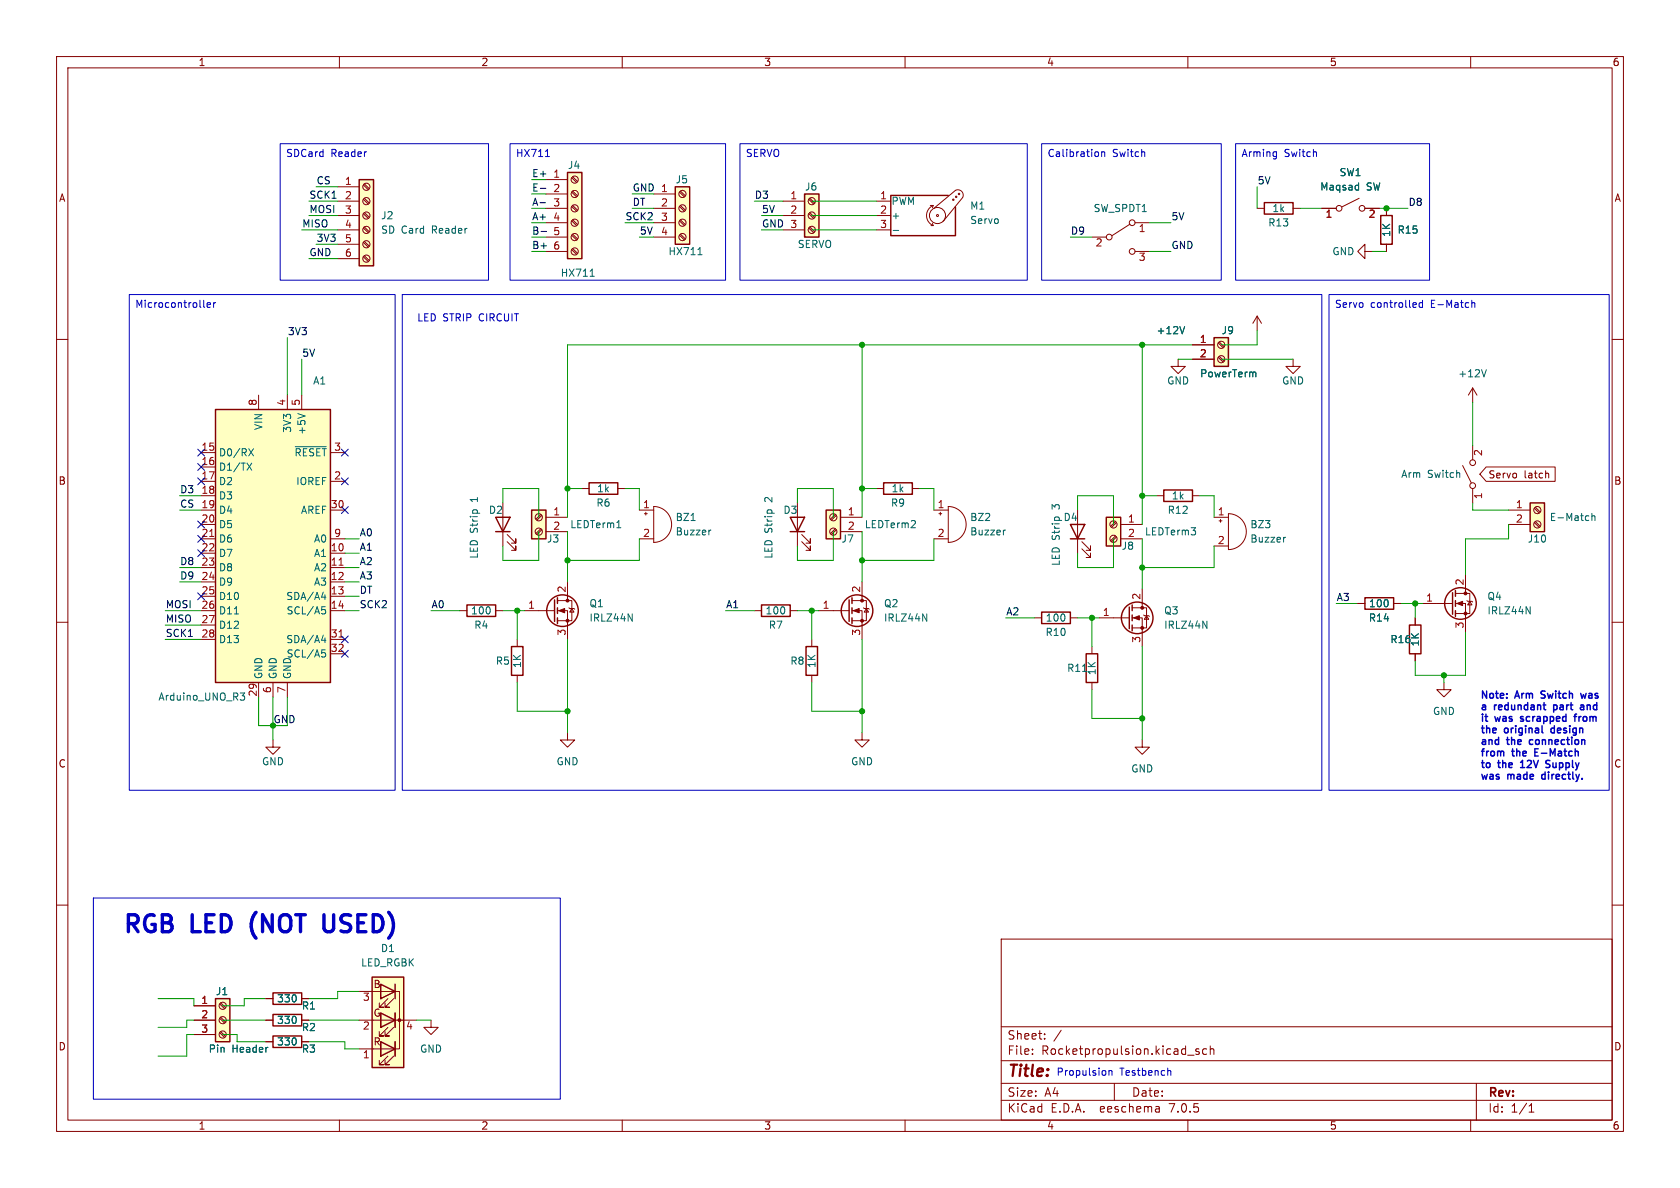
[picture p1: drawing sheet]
<svg xmlns="http://www.w3.org/2000/svg" width="297mm" height="210mm" viewBox="0 0 297 210" stroke-linecap="round" stroke-linejoin="round" font-family="sans-serif">
<g fill="none" stroke="#840000" stroke-width=".18">
<path d="M10 10h277v190h-277zM12 12h273v186h-273zM60 10v2M110 10v2M160 10v2M210 10v2M260 10v2M59.7 33h3.8M59.7 35.6h3.8M59.7 38.1h3.8M64.2 37.8l.9 .8M64.2 35.2l.9 .9"/>
<path d="M64.2 32.7l.9 .8M64.4 37.6l.9 .8M64.4 35.1l.9 .8M64.4 32.5l.9 .9M96.5 39.4h3.8M96.5 34.3h3.8M96.5 36.8h3.8M96.5 31.8h3.8M101.1 39l.8 .9M101.1 36.5l.8 .8M101.1 34l.8 .8M101.1 31.4l.8 .9"/>
<path d="M101.2 38.9l.9 .8M101.2 36.3l.9 .9M101.2 33.8l.9 .8M101.2 31.2l.9 .9M115.6 39.4h3.8M115.6 34.3h3.8M115.6 36.8h3.8M120.1 39l.9 .9M120.1 36.5l.9 .8M120.1 34l.9 .8M120.3 38.9l.9 .8M120.3 36.3l.9 .9"/>
<path d="M120.3 33.8l.9 .8M138.4 35.6h3.8M138.4 38.1h3.8M143 37.8l.8 .8M143 35.2l.8 .9M143.2 37.6l.8 .8M143.2 35.1l.8 .8M154.9 35.6h2.6M154.9 38.1h2.6M164.5 36.3h.5M164.6 39.9h.4M164.8 39.5l.2 .4"/>
<path d="M165 36.3a1.93 1.93 0 0 0-1.2 1.8 1.93 1.93 0 0 0 1.2 1.8M165 36.3l-.2 .4M165.1 36.8l3.8-3.1a.94 .94 0 0 1 1.1 .1 .94 .94 0 0 1 .2 1.1l-3.4 4.2M199.8 39.6l-3.2 2.1M200.7 39.4h2.5M222.2 36.8h1.3M228.6 36.8h1.3M233.7 36.8h2.5M240.3 35.1l-3.1 1.5M241.3 36.8h2.5M245.1 36.8v1.3M10 60h2"/>
<path d="M59.7 40.6h3.8M59.7 43.2h3.8M59.7 45.7h3.8M64.2 45.4l.9 .8M64.2 42.8l.9 .9M64.2 40.3l.9 .8M64.4 45.2l.9 .9M64.4 42.7l.9 .8M64.4 40.1l.9 .9M96.5 41.9h3.8M96.5 44.5h3.8M101.1 44.1l.8 .9"/>
<path d="M101.1 41.6l.8 .8M101.2 43.9l.9 .9M101.2 41.4l.9 .8M115.6 41.9h3.8M120.1 41.6l.9 .8M120.3 41.4l.9 .8M138.4 40.6h3.8M143 40.3l.8 .8M143.2 40.1l.8 .9M154.9 40.6h2.6M193 41.9h2.6M200.7 44.5h2.5"/>
<path d="M222.2 55.9l-.7 1.3M222.2 55.9v2.5M222.2 55.9l.8 1.3M241.3 44.5v-1.3l-1.3 1.3 1.3 1.2v-1.2h1.3M245.1 43.2v1.3M285 60h2M45.7 69.9v2.5M50.8 69.9v2.5M53.3 69.9v2.5M208.3 63.5v1.3h1.2l-1.2 1.2-1.3-1.2h1.3M210.8 61h3.8M210.8 63.5h3.8"/>
<path d="M215.4 63.2l.8 .8M215.4 60.6l.8 .9M215.5 63l.9 .8M215.5 60.5l.9 .8M228.6 63.5v1.3h1.3l-1.3 1.2-1.3-1.2h1.3M260.3 68.6v2.5M260.3 78.7v2.6M260.3 68.6l-.7 1.3M260.3 68.6l.8 1.3M35.6 87.6h2.5M35.6 90.2h2.5M35.6 92.7h2.5"/>
<path d="M35.6 95.3h2.5M35.6 97.8h2.5M35.6 80h2.5M35.6 82.6h2.5M35.6 85.1h2.5M58.4 90.2h2.6M58.4 95.3h2.6M58.4 97.8h2.6M58.4 80h2.6M58.4 85.1h2.6M88.9 88.9v7.6M89.7 95.8l1.5 1.5v-.8v.8h-.8"/>
<path d="M89.7 94.5l1.5 1.5v-.7v.7h-.8M95.6 93.5l-.9 .8M95.6 90.9l-.9 .9M95.8 93.6l-.9 .9M95.8 91.1l-.9 .8M96.5 91.4h3.8M96.5 94h3.8M102.9 86.4h1.2M109.2 86.4h1.3M113 90.2h2.6M113 95.3h2.6M113.9 90.8h.5"/>
<path d="M114.2 90.6v.5M115.6 89.5a3.2 3.2 0 0 1 3.1 3.2 3.2 3.2 0 0 1-3.1 3.2zM141 88.9v7.6M141.7 95.8l1.6 1.5v-.8v.8h-.8M141.7 94.5l1.6 1.5v-.7v.7h-.8M147.7 93.5l-.9 .8M147.7 90.9l-.9 .9M147.9 93.6l-.9 .9M147.9 91.1l-.9 .8M148.6 91.4h3.8M148.6 94h3.8M154.9 86.4h1.3"/>
<path d="M161.3 86.4h1.3M165.1 90.2h2.5M165.1 95.3h2.5M166 90.8h.5M166.2 90.6v.5M167.6 89.5a3.2 3.2 0 0 1 3.2 3.2 3.2 3.2 0 0 1-3.2 3.2zM190.5 90.2v7.6M191.3 97l1.5 1.6v-.8v.8h-.8M191.3 95.8l1.5 1.5v-.8v.8h-.8M197.2 94.7l-.9 .9M197.2 92.2l-.9 .8M197.4 94.9l-.9 .9"/>
<path d="M197.4 92.4l-.9 .8M198.1 92.7h3.8M198.1 95.3h3.8M204.5 87.6h1.2M210.8 87.6h1.3M214.6 91.4h2.6M214.6 96.5h2.6M215.5 92.1h.5M215.8 91.8v.5M217.2 90.8a3.2 3.2 0 0 1 3.1 3.2 3.2 3.2 0 0 1-3.1 3.2zM258.6 82.3l1.5 3M260.3 86.4v2.5"/>
<path d="M262.7 82.5h12.2v2.6h-12.2l-1.1-1.3zM266.7 90.2h3.8M266.7 92.7h3.8M271.2 92.4l.9 .8M271.2 89.8l.9 .9M271.4 92.2l.9 .8M271.4 89.7l.9 .8M273.4 83.6l.4 .2v.7M10 110h2M35.6 108h2.5M35.6 100.3h2.5M35.6 102.9h2.5"/>
<path d="M35.6 105.4h2.5M35.6 110.5h2.5M35.6 113h2.5M58.4 108h2.6M58.4 100.3h2.6M58.4 102.9h2.6M58.4 105.4h2.6M58.4 113h2.6M58.4 115.6h2.6M81.3 108h1.2M87.6 108h1.3M91.4 113v1.3"/>
<path d="M91.4 119.4v1.3M92.7 108h5.3M98.6 108h1.7v5M98.6 106.2h2.5v3.5h-2.5M100.3 102.9v3.3M100.6 107.4l.1 .2h.8l.1 .1M101.1 107.6l.4 .6h-.8zM133.3 108h1.3M139.7 108h1.3M143.5 113v1.3M143.5 119.4v1.3M144.8 108h5.3"/>
<path d="M150.6 108h1.8v5M150.6 106.2h2.6v3.5h-2.6M152.4 102.9v3.3M152.7 107.4l.1 .2h.7l.2 .1M153.2 107.6l.3 .6h-.7zM182.9 109.2h1.2M189.2 109.2h1.3M193 114.3v1.3M194.3 109.2h5.3M200.2 109.2h1.7v5.1M200.2 107.4h2.5v3.6h-2.5M201.9 104.1v3.3"/>
<path d="M202.2 108.7l.1 .1h.8l.1 .2M202.7 108.8l.4 .7h-.8zM240 106.7h1.3M246.4 106.7h1.2M250.2 109.2v1.3M250.2 115.6v1.2M251.5 106.7h5.3M257.3 106.7h1.8v5.1M257.3 104.9h2.5v3.6h-2.5M259.1 101.6v3.3M259.3 106.2l.2 .1h.7l.1 .1M259.8 106.3l.4 .6h-.7z"/>
<path d="M285 110h2M45.7 120.7v2.5M48.3 130.8v1.3h1.2l-1.2 1.3-1.3-1.3h1.3M48.3 120.7v2.5M50.8 120.7v2.5M100.3 129.5v1.3h1.3l-1.3 1.3-1.2-1.3h1.2M152.4 129.5v1.3h1.3l-1.3 1.3-1.3-1.3h1.3M193 120.7v1.2M201.9 130.8v1.3h1.3l-1.3 1.3-1.2-1.3h1.2M255.3 120.7v1.2h1.2l-1.2 1.3-1.3-1.3h1.3M10 160h2M285 160h2"/>
<path d="M34.3 177.8h3.8M38.8 177.5l.9 .8M39 179.8l.9 .9M39 177.3l.9 .8M47 176.5h1.3M53.3 176.5h1.3M63.5 175.3h2.5M67.3 179.1v2.5zM67.3 175.3h2.5M68.6 176.5l-1.5 1.6h.7h-.7v-.8M69.6 175.3h1v10.1h-3.3M69.6 176.5l-1.5 1.6h.7h-.7v-.8"/>
<path d="M69.8 179.1v2.5M177 166h108v32h-108zM34.3 180.3h3.8M34.3 182.9h3.8M38.8 182.5l.9 .9M38.8 180l.9 .8M39 182.4l.9 .8M47 180.3h1.3M47 184.2h1.3M53.3 180.3h1.3M53.3 184.2h1.3M60 198v2"/>
<path d="M63.5 185.4h2.5M63.5 180.3h2.5M67.3 181.6h.1M67.3 184.2v2.5zM67.3 186.7h.1M67.3 180.3h6.4M68.6 181.6l-1.5 1.5h.7h-.7v-.7M68.6 186.7l-1.5 1.5h.7h-.7v-.7M69.6 181.6l-1.5 1.5h.7h-.7v-.7M69.6 186.7l-1.5 1.5h.7h-.7v-.7M69.8 184.2v2.5M76.2 180.3v1.3h1.3l-1.3 1.3-1.3-1.3h1.3"/>
<path d="M110 198v2M160 198v2M177 194.5h108M177 191.5h108M177 187.5h108M177 181.5h108M182.5 186.3v.1M182.5 185.5v.1M184.7 183.6v.1M184.7 182.8v.1M187.6 182.1l-1.3 2M197 191.5v3"/>
<path d="M204.5 195.6l.4 .1 .1 .9M205 196.5l-.5 .1M205 196h-.5M210 186.5h1.1M210 198v2M212 185.5l-.4-.1-.2 .2 .1 .2 .5 .2v.3h-.6M213.3 185.5l-.4-.1-.3 .3v.4l.1 .2h.6M214 185.5l.2-.1 .3 .1 .1 .9M214 184.9v1.5M260 198v2M261 191.5v6.5M270.3 196.6h.9"/>
<path d="M270.3 195.5l.4-.4v1.5"/>
<circle cx="64.8" cy="38.1" r=".63"/>
<circle cx="64.8" cy="33" r=".63"/>
<circle cx="64.8" cy="35.6" r=".63"/>
<circle cx="101.6" cy="34.3" r=".63"/>
<circle cx="101.6" cy="31.7" r=".63"/>
<circle cx="101.6" cy="36.8" r=".63"/>
<circle cx="101.6" cy="39.4" r=".63"/>
<circle cx="120.6" cy="36.8" r=".63"/>
<circle cx="120.6" cy="34.3" r=".63"/>
<circle cx="120.6" cy="39.4" r=".63"/>
<circle cx="143.5" cy="38.1" r=".63"/>
<circle cx="143.5" cy="35.6" r=".63"/>
<circle cx="165.7" cy="38.1" r=".18"/>
<circle cx="165.7" cy="38.1" r="1.42"/>
<circle cx="168.5" cy="35.3" r=".13"/>
<circle cx="169" cy="34.8" r=".13"/>
<circle cx="169.5" cy="34.3" r=".13"/>
<circle cx="200.2" cy="39.4" r=".51"/>
<circle cx="236.7" cy="36.8" r=".51"/>
<circle cx="240.8" cy="36.8" r=".51"/>
<circle cx="64.8" cy="43.2" r=".63"/>
<circle cx="64.8" cy="45.7" r=".63"/>
<circle cx="64.8" cy="40.6" r=".63"/>
<circle cx="101.6" cy="41.9" r=".63"/>
<circle cx="101.6" cy="44.4" r=".63"/>
<circle cx="120.6" cy="41.9" r=".63"/>
<circle cx="143.5" cy="40.6" r=".63"/>
<circle cx="196.1" cy="41.9" r=".51"/>
<circle cx="200.2" cy="44.5" r=".51"/>
<circle cx="215.9" cy="63.5" r=".63"/>
<circle cx="215.9" cy="61" r=".63"/>
<circle cx="95.2" cy="94" r=".63"/>
<circle cx="95.2" cy="91.4" r=".63"/>
<circle cx="147.3" cy="91.4" r=".63"/>
<circle cx="147.3" cy="94" r=".63"/>
<circle cx="196.8" cy="95.2" r=".63"/>
<circle cx="196.8" cy="92.7" r=".63"/>
<circle cx="260.3" cy="85.9" r=".51"/>
<circle cx="260.3" cy="81.8" r=".51"/>
<circle cx="271.8" cy="90.2" r=".63"/>
<circle cx="271.8" cy="92.7" r=".63"/>
<circle cx="39.4" cy="177.8" r=".63"/>
<circle cx="39.4" cy="180.3" r=".63"/>
<circle cx="39.4" cy="182.9" r=".63"/>
</g>
<g fill="none" stroke="#840000" stroke-width=".25">
<path d="M63.5 31.8h2.5v15.2h-2.5zM100.3 30.5h2.6v15.2h-2.6zM119.4 33h2.5v10.2h-2.5zM142.2 34.3h2.6v7.6h-2.6zM167.6 34.5h-10.1v7.2h11.4v-5.1M223.5 35.8h5.1v2h-5.1zM244.1 38.1h2v5.1h-2zM214.6 59.7h2.6v5.1h-2.6zM38.1 72.4h20.3v48.3h-20.3zM87.6 91.4h2.6l-1.3 2.6zM87.6 94h2.6M94 90.2h2.5v5.1h-2.5z"/>
<path d="M104.1 85.3h5.1v2.1h-5.1zM139.7 91.4h2.5l-1.2 2.6zM139.7 94h2.5M146 90.2h2.6v5.1h-2.6zM156.2 85.3h5.1v2.1h-5.1zM189.2 92.7h2.6l-1.3 2.6zM189.2 95.3h2.6M195.6 91.4h2.5v5.1h-2.5zM205.7 86.6h5.1v2h-5.1zM270.5 88.9h2.5v5.1h-2.5zM82.5 106.9h5.1v2.1h-5.1zM90.4 114.3h2.1v5.1h-2.1z"/>
<path d="M98 106v3.9M98.6 105.7v1M98.6 107.4v1.1M98.6 109.2v1M134.6 106.9h5.1v2.1h-5.1zM142.5 114.3h2v5.1h-2zM150.1 106v3.9M150.6 105.7v1M150.6 107.4v1.1M150.6 109.2v1M184.1 108.2h5.1v2h-5.1zM192 115.6h2.1v5.1h-2.1z"/>
<path d="M199.6 107.3v3.8M200.2 106.9v1.1M200.2 108.7v1M200.2 110.5v1M241.3 105.7h5.1v2h-5.1zM249.2 110.5h2v5.1h-2zM256.8 104.8v3.8M257.3 104.4v1M257.3 106.2v1M257.3 108v1M38.1 176.5h2.5v7.7h-2.5zM48.3 175.5h5v2h-5z"/>
<path d="M48.3 179.3h5v2.1h-5zM65.8 172.7h5.6v16h-5.6zM67.3 174l2.5 1.3-2.5 1.2zM67.3 179.1l2.5 1.2-2.5 1.3zM69.8 174v2.5M69.8 179.1v2.5M48.3 183.1h5v2.1h-5zM67.3 184.2l2.5 1.2-2.5 1.3zM69.8 184.2v2.5"/>
<circle cx="99.4" cy="107.9" r="2.79"/>
<circle cx="151.5" cy="107.9" r="2.79"/>
<circle cx="201" cy="109.2" r="2.79"/>
<circle cx="258.2" cy="106.7" r="2.79"/>
</g>
<g fill="none" stroke="#006464" stroke-width=".18">
<path d="M240.1 32.8h.1M240.2 32.3v1.3M240.2 33.5l-.1 .1M104.3 48.8h.8M123.4 45h.7M157.9 40.7h1M209.4 57.7l-.4 1.3M44 79.3l.8 1.3M44.8 79.3l-.8 1.3M52.2 79h5.5M221.7 65.8l.3 .2v.6M262.8 65.3l-.5 1.3"/>
<path d="M43.7 81.9l.8 1.2M44.5 81.9l-.8 1.2M109 93.3h.8M125.7 93.7l-.3 .1M177.8 93.7l-.3 .1M227.3 95h-.3M258 83.6l.1 .8M281.4 90.7v1.3M281.4 91.3l.2-.1h.3l.1 .8M41.4 108.5h.8M56.8 105.6h.8M56.8 113.2h.8"/>
<path d="M56.9 107.3h.6M56.9 114.9h.6M57 107.7h.3l.3 .3-.2 .5h-.4M57 115.4h.3l.3 .2-.2 .5h-.4M57.4 105.1v.9M57.4 112.8v.8M111 108.5l.8 1.3v-1.3M163.1 108.5l.7 1.3v-1.3M212.6 109.8l.8 1.3v-1.3M269.8 107.3l.7 1.2v-1.2M42.5 122.5h.8l-.5 .5 .4 .1 .1 .4-.3 .3h-.4"/>
</g>
<g fill="#ffffc2" stroke="#ffffc2" stroke-width=".18">
<path d="M214.6 59.7h2.6v5.1h-2.6z"/>
<path d="M63.5 31.8h2.5v15.2h-2.5z"/>
<path d="M38.1 176.5h2.5v7.7h-2.5z"/>
<path d="M270.5 88.9h2.5v5.1h-2.5z"/>
<path d="M146 90.2h2.6v5.1h-2.6z"/>
<path d="M119.4 33h2.5v10.2h-2.5z"/>
<path d="M100.3 30.5h2.6v15.2h-2.6z"/>
<path d="M94 90.2h2.5v5.1h-2.5z"/>
<path d="M65.8 172.7h5.6v16h-5.6z"/>
<path d="M142.2 34.3h2.6v7.6h-2.6z"/>
<path d="M195.6 91.4h2.5v5.1h-2.5z"/>
<path d="M38.1 72.4h20.3v48.3h-20.3z"/>
</g>
<g fill="#840000" stroke="#840000" stroke-width=".18">
<path d="M257.6 106.7l1-.4v.8z"/>
<path d="M150.9 108l1-.4v.7z"/>
<path d="M98.8 108l1-.4v.7z"/>
<path d="M200.4 109.2l1-.4v.8z"/>
<circle cx="259.1" cy="108.5" r=".25"/>
<circle cx="259.1" cy="104.9" r=".25"/>
<circle cx="152.4" cy="109.7" r=".25"/>
<circle cx="152.4" cy="106.2" r=".25"/>
<circle cx="100.3" cy="109.7" r=".25"/>
<circle cx="100.3" cy="106.2" r=".25"/>
<circle cx="201.9" cy="111" r=".25"/>
<circle cx="201.9" cy="107.4" r=".25"/>
<circle cx="70.6" cy="180.3" r=".25"/>
</g>
<path d="M37.1 94.8h.7M59.9 99.9h.8M59.9 112.6h.8" fill="none" stroke="#a90000" stroke-width=".18"/>
<path d="M95.5 35.8h.9M95.5 33.3h1M95.7 40.9h.9" fill="none" stroke="#0f0f0f" stroke-width=".18"/>
<path d="M273.3 135.6l.5 .1M273.5 134.4l-.2 .3 .2 .3M278.2 126.7h.5M278.4 126.4v1.1M279 132.9v.7M279.4 122.6l.3 .8M279.6 124.6l-.2 .1M279.6 125l-.2 .2 .2 .3" fill="none" stroke="#0000c2" stroke-width=".25"/>
<path d="M57.3 161.7v2.4l.3 .5 .2 .1" fill="none" stroke="#0000c2" stroke-width=".6"/>
<g fill="none" stroke="#0000c2" stroke-width=".18">
<path d="M49.5 25.4h36.9v24.1h-36.9zM90.2 25.4h38.1v24.1h-38.1zM96.4 27.7h.7M130.8 25.4h50.8v24.1h-50.8zM184.1 25.4h31.8v24.1h-31.8zM194 26.8l.2 .3v.3l-.2 .3M194.8 26.9l.1-.1 .3 .1 .1 .8M194.8 26.8v.9M202.2 26.8l.2 .2v.7M218.4 25.4h34.3v24.1h-34.3zM225.3 26.8l.4 .1M225.7 27.6l-.4 .1"/>
<path d="M225.7 26.8v1.1l-.3 .2M232.6 26.8l.1 .2v.7M22.9 52.1h46.9v87.6h-46.9zM36 54.2l.2 .1M36.6 53.9l.6-.1v-.2l-.4-.1-.2 .2 .1 .6h.5M37.8 53.5v.8M38.1 53.5l-.3 .2M71.1 52.1h162.6v87.6h-162.6zM234.9 52.1h49.6v87.6h-49.6zM250.3 53.6l.1 .2-.6 .1M251.5 53.6l-.4-.1-.2 .2 .1 .6h.5M251.5 53.1v1.2"/>
<path d="M260.2 53.6l.2-.1 .3 .1v.7M260.2 53.1v1.2M16.5 158.8h82.6v35.5h-82.6zM196 189.2v.9M196 189.4l.2-.2 .3 .1 .1 .8M206.6 189.2l.4 .2v.7"/>
</g>
<g fill="none" stroke="#009600" stroke-width=".18">
<path d="M54.6 38.1h5.1M54.6 35.6h5.1M55.9 33h3.8M94 36.8h2.5M94 34.3h2.5M110.5 39.4h5.1M111.8 36.8h3.8M111.8 34.3h3.8M133.3 35.6h5.1M134.6 38.1h3.8M143.5 38.1h11.4M143.5 35.6h11.4"/>
<path d="M203.2 39.4h3.8M222.2 33v3.8M229.9 36.8h3.8M243.8 36.8h5.1M50.8 59.7v10.2M53.3 40.6h6.4M54.6 45.7h5.1M55.9 43.2h3.8M94 41.9h2.5M134.6 40.6h3.8M143.5 40.6h11.4M189.2 41.9h3.8"/>
<path d="M203.2 44.5h3.8M222.2 58.4v2.6h-6.3M242.6 44.5h2.5M53.3 63.5v6.4M152.4 61v30.4M201.9 61v31.7M208.3 63.5h2.5M210.8 61h-110.5v30.4M215.9 63.5h12.7M260.3 71.1v7.6M31.7 87.6h3.9M31.7 90.2h3.9"/>
<path d="M61 95.3h2.5M61 97.8h2.5M88.9 88.9v-2.5h6.3v5M95.2 94v5.1h-6.3v-2.6M100.3 94v8.9M100.3 86.4h2.6M110.5 86.4h2.5v3.8M113 95.3v3.8h-12.7M141 88.9v-2.5h6.3v5M147.3 94v5.1h-6.3v-2.6M152.4 94v8.9M152.4 86.4h2.5"/>
<path d="M162.6 86.4h2.5v3.8M165.1 95.3v3.8h-12.7M190.5 90.2v-2.6h6.3v5.1M196.8 95.3v5h-6.3v-2.5M201.9 95.3v8.8M201.9 87.6h2.6M212.1 87.6h2.5v3.8M214.6 96.5v3.8h-12.7M260.3 88.9v1.3h6.4M266.7 92.7v2.6h-7.6v6.3M29.2 108h6.4M29.2 110.5h6.4"/>
<path d="M29.2 113h6.4M31.7 100.3h3.9M31.7 102.9h3.9M61 108h2.5M61 100.3h2.5M61 102.9h2.5M61 105.4h2.5M76.2 108h5.1M88.9 108h3.8M91.4 108v5M100.3 113v16.5M128.3 108h5"/>
<path d="M141 108h3.8M143.5 108v5M152.4 113v16.5M177.8 109.2h5.1M190.5 109.2h3.8M193 109.2v5.1M201.9 114.3v16.5M236.2 106.7h3.8M247.6 106.7h3.9M250.2 106.7v2.5M255.3 119.4v1.3M259.1 111.8v7.6h-8.9v-2.6"/>
<path d="M45.7 123.2v5.1h2.6M48.3 123.2v7.6M50.8 123.2v5.1M91.4 120.7v5h8.9M143.5 120.7v5h8.9M193 121.9v5.1h8.9M27.9 176.5h6.4v1.3M47 176.5h-3.8v1.3h-3.8M63.5 175.3h-3.8v1.2h-5.1M34.3 180.3h-1.3v1.3h-5.1M34.3 182.9h-1.3v3.8h-5.1M39.4 180.3h7.6"/>
<path d="M39.4 182.9h2.5v1.3h5.1M54.6 180.3h8.9M54.6 184.2h6.4v1.2h2.5M73.7 180.3h2.5"/>
</g>
<g fill="none" stroke="#000084" stroke-width=".18">
<path d="M35 79.4l1.2 1.2M36.2 79.4l-1.2 1.2M60.4 79.4l1.2 1.2M61.6 79.4l-1.2 1.2M35 84.5l1.2 1.2M35 92.1l1.2 1.2M35 97.2l1.2 1.2M35 94.6l1.2 1.3M35 81.9l1.2 1.3M36.2 84.5l-1.2 1.2M36.2 92.1l-1.2 1.2M36.2 97.2l-1.2 1.2"/>
<path d="M36.2 94.6l-1.2 1.3M36.2 81.9l-1.2 1.3M60.4 89.6l1.2 1.2M60.4 84.5l1.2 1.2M61.6 89.6l-1.2 1.2M61.6 84.5l-1.2 1.2M35 104.8l1.2 1.2M36.2 104.8l-1.2 1.2M60.4 115l1.2 1.2M60.4 112.4l1.2 1.2M61.6 115l-1.2 1.2M61.6 112.4l-1.2 1.2"/>
</g>
<g fill="#009600" stroke="#009600" stroke-width=".18">
<circle cx="48.3" cy="128.3" r=".46"/>
<circle cx="100.3" cy="125.7" r=".46"/>
<circle cx="201.9" cy="127" r=".46"/>
<circle cx="193" cy="109.2" r=".46"/>
<circle cx="143.5" cy="108" r=".46"/>
<circle cx="152.4" cy="125.7" r=".46"/>
<circle cx="152.4" cy="99.1" r=".46"/>
<circle cx="255.3" cy="119.4" r=".46"/>
<circle cx="201.9" cy="100.3" r=".46"/>
<circle cx="201.9" cy="87.6" r=".46"/>
<circle cx="250.2" cy="106.7" r=".46"/>
<circle cx="201.9" cy="61" r=".46"/>
<circle cx="245.1" cy="36.8" r=".46"/>
<circle cx="100.3" cy="86.4" r=".46"/>
<circle cx="91.4" cy="108" r=".46"/>
<circle cx="100.3" cy="99.1" r=".46"/>
<circle cx="152.4" cy="61" r=".46"/>
<circle cx="152.4" cy="86.4" r=".46"/>
</g>
<g font-size="4.2" fill="#0000c2">
<text x="21.6" y="165.1">RGB LED</text>
<text x="45.1" y="165.1">(NOT</text>
<text x="58.9" y="165.1">USED)</text>
</g>
<text font-size="2.8" fill="#840000" x="178" y="190.8">Title:</text>
<g font-size="2.1" fill="#840000">
<text x="178" y="183.9">Sheet:</text>
<text x="178" y="186.6">File:</text>
<text x="184" y="186.6">Rocketpropulsion.kicad_sch</text>
<text x="178" y="196.8">KiCad</text>
<text x="178" y="194">Size:</text>
<text x="184.6" y="194">A4</text>
<text x="185.7" y="196.8">E.D.A.</text>
<text x="194.4" y="196.8">eeschema</text>
<text x="200" y="194">Date:</text>
<text x="206.7" y="196.8">7.0.5</text>
<text x="263" y="194.2">Rev:</text>
<text x="263" y="196.8">Id:</text>
<text x="267" y="196.8">1/1</text>
</g>
<g font-size="1.8" fill="#840000">
<text x="35" y="11.8">1</text>
<text x="85" y="11.8">2</text>
<text x="135" y="11.8">3</text>
<text x="185" y="11.8">4</text>
<text x="235" y="11.8">5</text>
<text x="285" y="11.8">6</text>
<text x="10.4" y="35.8">A</text>
<text x="285.4" y="35.8">A</text>
<text x="10.3" y="85.8">B</text>
<text x="263.1" y="84.7">Servo</text>
<text x="269.3" y="84.7">latch</text>
<text x="285.3" y="85.8">B</text>
<text x="10.3" y="135.8">C</text>
<text x="285.3" y="135.8">C</text>
<text x="66" y="174.8">B</text>
<text x="66" y="179.9">G</text>
<text x="10.3" y="185.8">D</text>
<text x="66" y="185">R</text>
<text x="285.3" y="185.8">D</text>
<text x="35" y="199.8">1</text>
<text x="85" y="199.8">2</text>
<text x="135" y="199.8">3</text>
<text x="185" y="199.8">4</text>
<text x="235" y="199.8">5</text>
<text x="285" y="199.8">6</text>
</g>
<g font-size="1.8" fill="#0000c2">
<text x="50.5" y="28">SDCard</text>
<text x="58.4" y="28">Reader</text>
<text x="91.1" y="28">HX711</text>
<text x="131.8" y="28">SERVO</text>
<text x="185.1" y="28">Calibration</text>
<text x="196.6" y="28">Switch</text>
<text x="219.4" y="28">Arming</text>
<text x="227" y="28">Switch</text>
<text x="23.8" y="54.7">Microcontroller</text>
<text x="73.7" y="56.9">LED STRIP CIRCUIT</text>
<text x="235.9" y="54.7">Servo</text>
<text x="242.2" y="54.7">controlled</text>
<text x="252.9" y="54.7">E-Match</text>
<text x="261.6" y="123.6">Note:</text>
<text x="261.6" y="125.6">a</text>
<text x="264.1" y="125.6">redundant</text>
<text x="267.9" y="123.6">Arm</text>
<text x="272.8" y="123.6">Switch</text>
<text x="275" y="125.6">part</text>
<text x="280.1" y="125.6">and</text>
<text x="280.2" y="123.6">was</text>
<text x="261.6" y="127.7">it</text>
<text x="261.6" y="129.7">the</text>
<text x="261.6" y="131.8">and</text>
<text x="264.3" y="127.7">was</text>
<text x="265.9" y="129.7">original</text>
<text x="266.4" y="131.8">the</text>
<text x="269.2" y="127.7">scrapped</text>
<text x="270.7" y="131.8">connection</text>
<text x="274.5" y="129.7">design</text>
<text x="279.1" y="127.7">from</text>
<text x="261.6" y="133.8">from</text>
<text x="261.6" y="135.9">to</text>
<text x="261.6" y="137.9">was</text>
<text x="264.8" y="135.9">the</text>
<text x="266.5" y="137.9">made</text>
<text x="267.3" y="133.8">the</text>
<text x="269.2" y="135.9">12V</text>
<text x="271.6" y="133.8">E-Match</text>
<text x="272.9" y="137.9">directly.</text>
<text x="274" y="135.9">Supply</text>
<text x="186.7" y="190.2">Propulsion</text>
<text x="197.9" y="190.2">Testbench</text>
</g>
<g font-size="1.8" fill="#0f0f0f">
<text x="54.6" y="35.2">SCK1</text>
<text x="55.9" y="32.7">CS</text>
<text x="94" y="33.9">E-</text>
<text x="111.8" y="33.9">GND 1</text>
<text x="133.3" y="35.2">D3</text>
<text x="222.2" y="32.7">5V</text>
<text x="53.3" y="40.3">MISO</text>
<text x="54.6" y="37.8">MOSI</text>
<text x="94" y="41.6">B-</text>
<text x="94" y="36.5">A-</text>
<text x="110.5" y="39">SCK2</text>
<text x="111.8" y="36.5">DT</text>
<text x="134.6" y="40.3">GND 3</text>
<text x="134.6" y="37.8">5V</text>
<text x="189.2" y="41.6">D9</text>
<text x="207" y="39">5V</text>
<text x="248.9" y="36.5">D8</text>
<text x="54.6" y="45.4">GND</text>
<text x="55.9" y="42.8">3V3</text>
<text x="207" y="44.1">GND</text>
<text x="50.8" y="59.3">3V3</text>
<text x="53.3" y="63.2">5V</text>
<text x="31.7" y="87.3">D3</text>
<text x="31.7" y="89.8">CS</text>
<text x="63.5" y="94.9">A0</text>
<text x="31.7" y="100">D8</text>
<text x="63.5" y="97.4">A1</text>
<text x="63.5" y="100">A2</text>
<text x="29.2" y="107.6">MOSI</text>
<text x="31.7" y="102.5">D9</text>
<text x="63.5" y="107.6">SCK2</text>
<text x="63.5" y="105.1">DT</text>
<text x="63.5" y="102.5">A3</text>
<text x="76.2" y="107.6">A0</text>
<text x="128.3" y="107.6">A1</text>
<text x="236.2" y="106.3">A3</text>
<text x="29.2" y="112.7">SCK1</text>
<text x="29.2" y="110.1">MISO</text>
<text x="177.8" y="108.9">A2</text>
</g>
<g font-size="1.8" fill="#a90000">
<text x="60.9" y="32.8">1</text>
<text x="60.9" y="35.3">2</text>
<text x="97.8" y="31.5">1</text>
<text x="97.8" y="34">2</text>
<text x="139.7" y="35.3">1</text>
<text x="155.5" y="35.3">1</text>
<text x="60.9" y="37.8">3</text>
<text x="60.9" y="40.4">4</text>
<text x="97.8" y="36.6">3</text>
<text x="97.8" y="39.1">4</text>
<text x="97.8" y="41.7">5</text>
<text x="116.8" y="36.6">2</text>
<text x="116.8" y="39.1">3</text>
<text x="116.8" y="41.7">4</text>
<text x="139.7" y="37.8">2</text>
<text x="155.5" y="37.8">2</text>
<text x="155.5" y="40.4">3</text>
<text x="201.3" y="41.3">1</text>
<text x="234.3" y="38.7">1</text>
<text x="241.9" y="38.7">2</text>
<text x="60.9" y="42.9">5</text>
<text x="60.9" y="45.5">6</text>
<text x="97.8" y="44.2">6</text>
<text x="193.6" y="43.8">2</text>
<text x="201.3" y="46.4">3</text>
<text x="212.1" y="60.7">1</text>
<text x="212.1" y="63.2">2</text>
<text x="45.5" y="71.8" transform="rotate(-90 45.5 71.8)">8</text>
<text x="50.5" y="71.8" transform="rotate(-90 50.5 71.8)">4</text>
<text x="53.1" y="71.8" transform="rotate(-90 53.1 71.8)">5</text>
<text x="35.6" y="79.8">15</text>
<text x="35.6" y="82.3">16</text>
<text x="59" y="79.8">3</text>
<text x="262.3" y="80.7" transform="rotate(-90 262.3 80.7)">2</text>
<text x="35.6" y="84.8">17</text>
<text x="35.6" y="87.4">18</text>
<text x="35.6" y="89.9">19</text>
<text x="58.4" y="89.9">30</text>
<text x="59" y="84.8">2</text>
<text x="113.6" y="89.9">1</text>
<text x="165.7" y="89.9">1</text>
<text x="262.3" y="88.3" transform="rotate(-90 262.3 88.3)">1</text>
<text x="267.9" y="89.9">1</text>
<text x="35.6" y="92.5">20</text>
<text x="35.6" y="95">21</text>
<text x="59" y="95">9</text>
<text x="97.8" y="91.2">1</text>
<text x="97.8" y="93.7">2</text>
<text x="113.6" y="95">2</text>
<text x="149.8" y="91.2">1</text>
<text x="149.8" y="93.7">2</text>
<text x="165.7" y="95">2</text>
<text x="199.4" y="92.5">1</text>
<text x="199.4" y="95">2</text>
<text x="215.2" y="91.2">1</text>
<text x="267.9" y="92.5">2</text>
<text x="35.6" y="97.5">22</text>
<text x="35.6" y="100.1">23</text>
<text x="58.4" y="97.5">10</text>
<text x="58.4" y="100.1">11</text>
<text x="215.2" y="96.3">2</text>
<text x="35.6" y="102.6">24</text>
<text x="35.6" y="105.2">25</text>
<text x="35.6" y="107.7">26</text>
<text x="58.4" y="102.6">12</text>
<text x="58.4" y="105.2">13</text>
<text x="58.4" y="107.7">14</text>
<text x="93.3" y="107.7">1</text>
<text x="100.1" y="104.8" transform="rotate(-90 100.1 104.8)">2</text>
<text x="145.4" y="107.7">1</text>
<text x="152.1" y="104.8" transform="rotate(-90 152.1 104.8)">2</text>
<text x="201.7" y="106.1" transform="rotate(-90 201.7 106.1)">2</text>
<text x="252.1" y="106.4">1</text>
<text x="258.8" y="103.5" transform="rotate(-90 258.8 103.5)">2</text>
<text x="35.6" y="110.2">27</text>
<text x="35.6" y="112.8">28</text>
<text x="58.4" y="112.8">31</text>
<text x="100.1" y="112.4" transform="rotate(-90 100.1 112.4)">3</text>
<text x="152.1" y="112.4" transform="rotate(-90 152.1 112.4)">3</text>
<text x="194.9" y="109">1</text>
<text x="201.7" y="113.7" transform="rotate(-90 201.7 113.7)">3</text>
<text x="258.8" y="111.2" transform="rotate(-90 258.8 111.2)">3</text>
<text x="58.4" y="115.3">32</text>
<text x="45.5" y="123.2" transform="rotate(-90 45.5 123.2)">29</text>
<text x="48" y="122.6" transform="rotate(-90 48 122.6)">6</text>
<text x="50.5" y="122.6" transform="rotate(-90 50.5 122.6)">7</text>
<text x="35.5" y="177.5">1</text>
<text x="64.1" y="177.2">3</text>
<text x="35.5" y="180.1">2</text>
<text x="35.5" y="182.6">3</text>
<text x="64.1" y="182.2">2</text>
<text x="71.7" y="182.2">4</text>
<text x="64.1" y="187.3">1</text>
</g>
<g font-size="1.8" fill="#009600">
<text x="94" y="31.4">E+</text>
<text x="94" y="39">A+</text>
<text x="113" y="41.6">5V</text>
<text x="94" y="44.1">B+</text>
<text x="48.3" y="127.9">GND</text>
</g>
<g font-size="1.8" fill="#006464">
<text x="100.3" y="30">J4</text>
<text x="119.4" y="32.6">J5</text>
<text x="142.2" y="33.8">J6</text>
<text x="233.3" y="33.8">Maqsad</text>
<text x="236.8" y="31.3">SW1</text>
<text x="241.5" y="33.8">SW</text>
<text x="67.3" y="38.9">J2</text>
<text x="67.3" y="41.5">SD Card</text>
<text x="76.3" y="41.5">Reader</text>
<text x="157.5" y="36.4">PWM</text>
<text x="157.5" y="38.9">+</text>
<text x="171.5" y="37.2">M1</text>
<text x="171.5" y="39.8">Servo</text>
<text x="193.3" y="37.7">SW_SPDT1</text>
<text x="224.2" y="40.2">R13</text>
<text x="224.9" y="37.7">1k</text>
<text x="245.9" y="41.9" transform="rotate(-90 245.9 41.9)">1K</text>
<text x="247" y="41.5">R15</text>
<text x="118.1" y="45.3">HX711</text>
<text x="141" y="44">SERVO</text>
<text x="235.5" y="45.3">GND</text>
<text x="99.1" y="49.1">HX711</text>
<text x="204.4" y="59.2">+12V</text>
<text x="215.9" y="59.2">J9</text>
<text x="55.3" y="68.1">A1</text>
<text x="206.3" y="68.1">GND</text>
<text x="212.1" y="66.9">PowerTerm</text>
<text x="226.6" y="68.1">GND</text>
<text x="257.7" y="66.9">+12V</text>
<text x="46.5" y="76" transform="rotate(-90 46.5 76)">VIN</text>
<text x="51.6" y="76.5" transform="rotate(-90 51.6 76.5)">3V3</text>
<text x="54.2" y="76.9" transform="rotate(-90 54.2 76.9)">+5V</text>
<text x="38.6" y="80.8">D0/RX</text>
<text x="38.6" y="83.4">D1/TX</text>
<text x="52" y="80.8">~{RESET}</text>
<text x="38.6" y="85.9">D2</text>
<text x="38.6" y="88.5">D3</text>
<text x="52.3" y="85.9">IOREF</text>
<text x="84.6" y="88.7" transform="rotate(-90 84.6 88.7)">1</text>
<text x="105.4" y="89.7">R6</text>
<text x="105.5" y="87.2">1k</text>
<text x="136.7" y="88.7" transform="rotate(-90 136.7 88.7)">2</text>
<text x="157.4" y="89.7">R9</text>
<text x="157.6" y="87.2">1k</text>
<text x="187.5" y="90" transform="rotate(-90 187.5 90)">3</text>
<text x="207.1" y="88.5">1k</text>
<text x="247.7" y="84.6">Arm</text>
<text x="252.3" y="84.6">Switch</text>
<text x="38.6" y="91">D4</text>
<text x="38.6" y="93.5">D5</text>
<text x="53.2" y="91">AREF</text>
<text x="86.4" y="91">D2</text>
<text x="100.8" y="93.5">LEDTerm1</text>
<text x="119.4" y="92.3">BZ1</text>
<text x="119.4" y="94.8">Buzzer</text>
<text x="138.4" y="91">D3</text>
<text x="152.8" y="93.5">LEDTerm2</text>
<text x="171.5" y="92.3">BZ2</text>
<text x="171.5" y="94.8">Buzzer</text>
<text x="188" y="92.3">D4</text>
<text x="202.4" y="94.8">LEDTerm3</text>
<text x="206.4" y="91">R12</text>
<text x="221" y="93.5">BZ3</text>
<text x="273.9" y="92.3">E-Match</text>
<text x="38.6" y="96.1">D6</text>
<text x="38.6" y="98.6">D7</text>
<text x="38.6" y="101.2">D8</text>
<text x="55.5" y="98.6">A1</text>
<text x="55.5" y="101.2">A2</text>
<text x="55.5" y="96.1">A0</text>
<text x="84.6" y="98.8" transform="rotate(-90 84.6 98.8)">LED Strip</text>
<text x="96.6" y="96.1">J3</text>
<text x="136.7" y="98.8" transform="rotate(-90 136.7 98.8)">LED Strip</text>
<text x="148.7" y="96.1">J7</text>
<text x="187.5" y="100.1" transform="rotate(-90 187.5 100.1)">LED Strip</text>
<text x="198.2" y="97.3">J8</text>
<text x="221" y="96.1">Buzzer</text>
<text x="270" y="96.1">J10</text>
<text x="38.6" y="103.7">D9</text>
<text x="38.6" y="106.2">D10</text>
<text x="50.6" y="106.2">SDA/A4</text>
<text x="55.5" y="103.7">A3</text>
<text x="104.1" y="107.5">Q1</text>
<text x="156.2" y="107.5">Q2</text>
<text x="242" y="107.5">100</text>
<text x="262.9" y="106.2">Q4</text>
<text x="38.6" y="108.8">D11</text>
<text x="38.6" y="111.3">D12</text>
<text x="38.6" y="113.9">D13</text>
<text x="50.6" y="113.9">SDA/A4</text>
<text x="50.6" y="108.8">SCL/A5</text>
<text x="83.2" y="108.8">100</text>
<text x="83.8" y="111.3">R4</text>
<text x="104.1" y="110">IRLZ44N</text>
<text x="135.3" y="108.8">100</text>
<text x="135.9" y="111.3">R7</text>
<text x="156.2" y="110">IRLZ44N</text>
<text x="184.8" y="112.6">R10</text>
<text x="184.8" y="110">100</text>
<text x="205.7" y="108.8">Q3</text>
<text x="205.7" y="111.3">IRLZ44N</text>
<text x="241.9" y="110">R14</text>
<text x="245.7" y="113.9">R16</text>
<text x="262.9" y="108.8">IRLZ44N</text>
<text x="50.6" y="116.4">SCL/A5</text>
<text x="87.6" y="117.7">R5</text>
<text x="92.3" y="118.1" transform="rotate(-90 92.3 118.1)">1K</text>
<text x="139.7" y="117.7">R8</text>
<text x="144.3" y="118.1" transform="rotate(-90 144.3 118.1)">1K</text>
<text x="188.6" y="118.9">R11</text>
<text x="193.9" y="119.4" transform="rotate(-90 193.9 119.4)">1K</text>
<text x="251" y="114.3" transform="rotate(-90 251 114.3)">1K</text>
<text x="27.9" y="124">Arduino_UNO_R3</text>
<text x="46.5" y="120.1" transform="rotate(-90 46.5 120.1)">GND</text>
<text x="49.1" y="120.1" transform="rotate(-90 49.1 120.1)">GND</text>
<text x="51.6" y="120.1" transform="rotate(-90 51.6 120.1)">GND</text>
<text x="253.3" y="126.6">GND</text>
<text x="46.3" y="135.4">GND</text>
<text x="98.3" y="135.4">GND</text>
<text x="150.4" y="135.4">GND</text>
<text x="199.9" y="136.7">GND</text>
<text x="63.8" y="171">LED_RGBK</text>
<text x="67.3" y="168.5">D1</text>
<text x="38.1" y="176.1">J1</text>
<text x="48.9" y="177.4">330</text>
<text x="53.3" y="178.6">R1</text>
<text x="48.9" y="185">330</text>
<text x="48.9" y="181.2">330</text>
<text x="53.3" y="182.4">R2</text>
<text x="36.8" y="186.2">Pin</text>
<text x="41" y="186.2">Header</text>
<text x="53.3" y="186.2">R3</text>
<text x="74.2" y="186.2">GND</text>
</g>
</svg>
